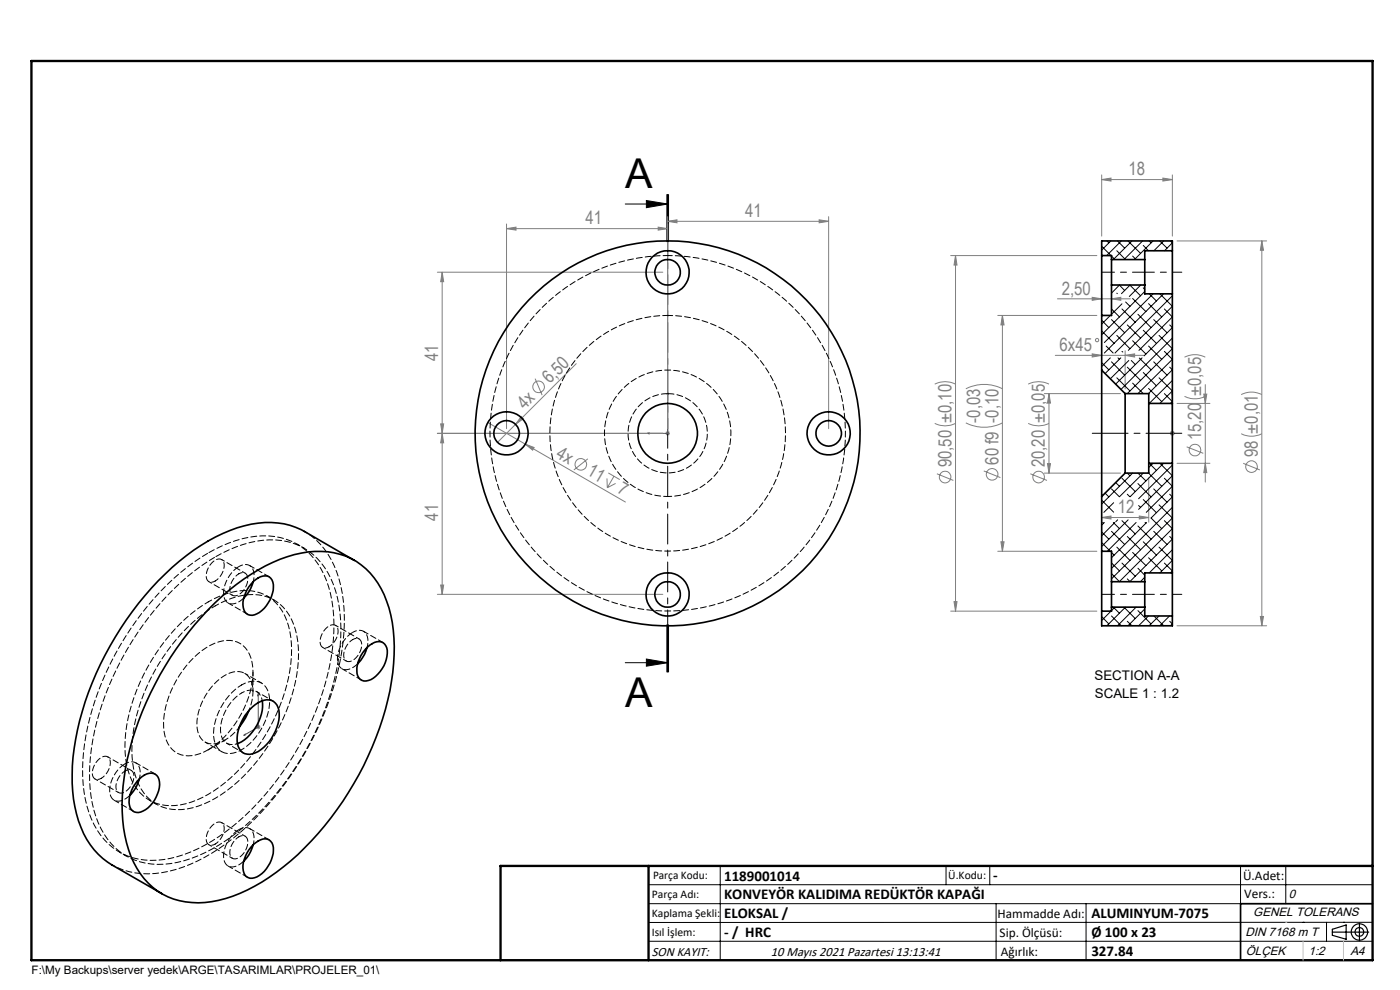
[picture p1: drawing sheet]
<svg xmlns="http://www.w3.org/2000/svg" width="297mm" height="210mm" viewBox="0 0 297 210" stroke-linecap="round" stroke-linejoin="round" font-family="sans-serif">
<g fill="none" stroke="#808080" stroke-width=".21">
<path d="M233.7 38.1l2-.3v.6zM233.7 37.1v13M233.7 38.1h15M246.7 37.8l2 .3-2 .3zM248.7 37.1v13M92.8 57.7h47.8M93.8 57.7l.3 2.1h-.6zM93.8 57.7v68.4M107.5 48.5l2-.3v.6zM107.5 47.5v43.4M107.5 48.5h34.1M139.6 48.2l2 .3-2 .3z"/>
<path d="M141.6 46.9l2-.3v.7zM141.6 46v44.9M141.6 46.9h34.2M173.8 46.6l2 .3-2 .4zM175.8 46v44.9M201.7 54.2h31M202.7 54.2v75.4M202.7 54.2l.3 2h-.6zM249.7 51.1h19M267.7 51.1l.3 2h-.6zM267.7 51.1v81.6M122.2 77.1l-16.6 16.7"/>
<path d="M211.7 66.9h21M212.7 66.9v50M212.7 66.9l.3 2h-.7zM223.9 75.4h18.8M224.3 63.4h15.5M231.7 75.1l2 .3-2 .3zM231.7 63.1l2 .3-2 .3zM233.7 62.4v3.5M235.8 63.4l2-.3v.6zM238.7 75.4l2-.3v.6zM238.7 74.4v8.1M251.3 75.8a4.9 4.9 0 0 1 4.4 0"/>
<path d="M92.8 91.9h47.8M93.5 89.9h.6l-.3 2zM93.8 91.9l.3 2h-.6zM103.5 89.6l29.2 16.9M110.6 88.4l.4 .4-1.6 1.2zM111.4 94.2l1.9 .7-.3 .6zM113.5 80.3l1.5 3.5M124.7 97.3l-3 2.4M141.1 91.9h1M141.3 91.6l.7 .7M141.6 91.4v1M142 91.6l-.7 .7"/>
<path d="M198.3 89.8a4.9 4.9 0 0 0 4.4 0M198.3 81.5a4.9 4.9 0 0 1 4.4 0M204.9 89.7a8.6 8.6 0 0 0 7.8 0M204.9 82.5a8.6 8.6 0 0 1 7.8 0M208.7 99.9l3.5 1.4M218.1 89.8a4.9 4.9 0 0 0 4.4 0M218.1 81.5a4.9 4.9 0 0 1 4.4 0M221.5 83.5h16.2M222.2 98.3h.6l-.3 2.1zM222.5 83.5l.3 2h-.6zM222.5 83.5v16.9M248.2 91.9h1"/>
<path d="M248.4 91.6l.7 .7M248.7 91.4v1M249.1 91.6l-.7 .7M249.7 85.6h7M249.7 98.3h7M251.3 84.1a5.2 5.2 0 0 0 4.4 0M251.7 94.8l3.6 1.4M255.4 83.6h.6l-.3 2zM255.7 98.3l.3 2h-.6zM255.7 81.6v20.7M263.3 92a4.8 4.8 0 0 0 4.4 0M263.3 83.7a4.8 4.8 0 0 1 4.4 0"/>
<path d="M263.7 98.3l3.6 1.4M128.8 101.5v2M129 100.3l2.5 1.4M130.2 101l-1.4 2.5M130.6 102.5l-1.8 1M198.8 100.5l3.4 1.4M211.7 116.9h21M212.3 114.9h.7l-.3 2zM218.6 100.5l3.5 1.4M221.5 100.4h16.2M233.7 109.8l2-.3v.6zM233.7 109.8h10"/>
<path d="M241.7 109.5l2 .3-2 .3zM243.7 101.3v9.5M92.8 126.1h47.8M93.5 124.1h.6l-.3 2zM201.7 129.6h31M202.4 127.6h.6l-.3 2zM249.7 132.7h19M267.4 130.8h.6l-.3 1.9zM54.3 154.2h1M54.4 153.9l.7 .7M54.8 153.7v1M55.1 153.9l-.7 .7"/>
<circle cx="232.7" cy="72.1" r=".34"/>
<circle cx="114.3" cy="82.1" r="1.23"/>
<circle cx="123.2" cy="98.5" r="1.24"/>
<circle cx="253.5" cy="95.5" r="1.22"/>
<circle cx="265.5" cy="99" r="1.24"/>
<circle cx="200.5" cy="101.2" r="1.23"/>
<circle cx="210.5" cy="100.6" r="1.24"/>
<circle cx="220.3" cy="101.2" r="1.23"/>
</g>
<g fill="none" stroke="#000" stroke-width=".21">
<path d="M132.6 43.3h9M137.1 42.5l4.5 .8-4.5 .8zM141.5 41.3v10M141.6 41.3v10M141.8 41.3v10M137.1 139.8l4.5 .8-4.5 .7zM141.5 132.5v10M141.6 132.5v10M141.8 132.5v10zM132.6 140.6h9M137.6 187.7h153.6M137.6 191.7h153.6"/>
<path d="M137.6 199.7h153.6M152.8 183.7v20M200.7 183.7v4M210 183.7v4M211.3 191.7v12M230.4 191.7v12M263.2 183.7v20M272.8 183.7v8M276.4 195.6h.1M281.4 195.6v4.1M285 195.6h.1M291.2 195.6l-153.6 .1"/>
</g>
<g fill="none" stroke="#000" stroke-width=".25">
<path d="M282.6 197.7h7.8M282.6 197.1l3-.9v3l-3-.8zM288.4 195.8v3.8M106.2 203.7h185"/>
<circle cx="288.4" cy="197.7" r="1.74"/>
<circle cx="288.4" cy="197.7" r=".93"/>
</g>
<path d="M137.3 91.9l.4-.1v.2zM141.6 83.2v8.7h-4.3M141.6 83.2l.1 .5h-.2zM248.7 91.9h.1M248.7 83.2v8.7M248.7 91.8v.2zM248.7 83.2v.5v-.5M51.7 156l.3-.3v.2zM54.8 147.1v7.1l-3.1 1.8M54.8 147.1l.1 .4-.2 .1z" fill="none" stroke="#00f" stroke-width=".21"/>
<path d="M242.9 57.7h7.8M242.9 126.1h7.8" fill="none" stroke="#000" stroke-width=".21" stroke-dasharray="15.2 1.3 1.3 1.3" stroke-dashoffset="13.2"/>
<path d="M233.8 57.7h9.1M242.9 126.1h-9.1" fill="none" stroke="#000" stroke-width=".21" stroke-dasharray="15.2 1.3 1.3 1.3" stroke-dashoffset="12.6"/>
<path d="M250.7 91.9h-19" fill="none" stroke="#000" stroke-width=".21" stroke-dasharray="15.2 1.3 1.3 1.3" stroke-dashoffset="7.6"/>
<path d="M141.6 41.3v101.2" fill="none" stroke="#000" stroke-width=".21" stroke-dasharray="6.3 1.3 1.3 1.3" stroke-dashoffset="3.3"/>
<path d="M291.2 191.7h-28v12" fill="none" stroke="#000" stroke-width=".35"/>
<path d="M6.7 12.9h284.5v190.8h-284.5zM137.6 183.7v20M291.2 183.7h-185v20" fill="none" stroke="#000" stroke-width=".5"/>
<path d="M276.4 199.7v4M285 199.7v4" fill="none" stroke="#c0c0c0" stroke-width=".21"/>
<path d="M272.8 195.6h.1" fill="none" stroke="#c0c0c0" stroke-width=".25"/>
<path d="M137.1 42.5l4.5 .8-4.5 .8zM137.1 139.8l4.5 .8-4.5 .7z" fill="#000"/>
<g fill="#00f">
<path d="M137.3 91.9l.4 .1v-.2zM141.6 83.2l-.1 .5h.2z"/>
<path d="M51.7 156l.3-.1v-.2zM54.8 147.1l-.1 .5 .2-.1zM248.7 91.8v.2zM248.7 83.2v.5zM248.7 91.8v.2zM248.7 83.2v.5z"/>
</g>
<g fill="#808080">
<path d="M110.6 88.4l.4 .4-1.6 1.2z"/>
<path d="M111.4 94.2l1.9 .7-.3 .6z"/>
<path d="M246.7 37.8l2 .3-2 .3zM233.7 38.1l2-.3v.6zM241.7 109.5l2 .3-2 .3zM233.7 109.8l2-.3v.6zM238.7 75.4l2-.3v.6zM231.7 75.1l2 .3-2 .3z"/>
<path d="M107.5 48.5l2-.3v.6zM139.6 48.2l2 .3-2 .3z"/>
<path d="M235.8 63.4l2-.3v.6zM231.7 63.1l2 .3-2 .3z"/>
<path d="M141.6 46.9l2-.3v.7zM173.8 46.6l2 .3-2 .4z"/>
<path d="M202.4 127.6h.6l-.3 2zM202.7 54.2l.3 2h-.6z"/>
<path d="M212.7 66.9l.3 2h-.7zM212.3 114.9h.7l-.3 2z"/>
<path d="M93.8 57.7l.3 2.1h-.6zM93.5 89.9h.6l-.3 2zM93.8 91.9l.3 2h-.6zM93.5 124.1h.6l-.3 2zM222.5 83.5l.3 2h-.6zM222.2 98.3h.6l-.3 2.1zM255.4 83.6h.6l-.3 2zM255.7 98.3l.3 2h-.6zM267.7 51.1l.3 2h-.6zM267.4 130.8h.6l-.3 1.9z"/>
</g>
<g fill="none" stroke="#000" stroke-width=".35">
<path d="M233.7 54.2v12.7M233.7 54.2h2.1v.9M235.8 55.1v5.4M235.8 55.1h7.1M242.9 55.1v5.4M248.7 53.2v9.1M248.7 53.2v-2.1h-15v3.1M248.7 53.2h-5.8v1.9M233.7 78.5v26.8M233.7 66.9v11.6M233.7 78.5l5 5M235.8 60.5v6.4h-2.1"/>
<path d="M235.8 60.5h7.1M242.9 60.5v1.8h5.8M248.7 62.3v23.3M238.7 83.5v16.9M238.7 83.5h5v2.1M243.7 85.6v12.7M243.7 98.3v2.1h-5M243.7 98.3h5M243.7 85.6h5M248.7 85.6v12.7M248.7 98.3v23.2M75.2 118.9l-10.6-6.2a17.3 17.3 0 0 0-14.3-.7 43.9 43.9 0 0 0-18.2 12.7 65.1 65.1 0 0 0-16.8 37.8 28 28 0 0 0 3.1 15.6 15.4 15.4 0 0 0 5.3 5.4l10.7 6.1"/>
<path d="M233.7 116.9v12.7M233.7 116.9h2.1v6.5M233.7 105.3v11.6M238.7 100.4l-5 4.9M45.6 127.9a41.1 41.1 0 0 1 16.8-10.3 15.8 15.8 0 0 1 15.2 3 20.2 20.2 0 0 1 5.8 13.1 51.6 51.6 0 0 1-5.3 26.7 63.4 63.4 0 0 1-21 25.7 28.1 28.1 0 0 1-15 5.4 14.6 14.6 0 0 1-14.3-9.9 34.5 34.5 0 0 1-1.2-18.7 68.1 68.1 0 0 1 19-35zM53.7 123.4l-.9 2.1-1.1 1.4M53.7 123.4a3.1 3.1 0 0 1 3.4-1 3.5 3.5 0 0 1 .5 4.2 6 6 0 0 1-4.1 3.9 1.88 1.88 0 0 1-2-2.2 7.3 7.3 0 0 1 2.2-4.9zM77.9 137.4l-.6 1.4-1.4 2M77.9 137.3l.5-.4a2.35 2.35 0 0 1 3.2-.3 4.6 4.6 0 0 1-.5 5.2 4.6 4.6 0 0 1-3.9 2.7 1.96 1.96 0 0 1-1.5-2.2 7.2 7.2 0 0 1 2.2-5zM233.7 129.6v3.1h15v-2M235.8 123.4v5.4M235.8 123.4h7.1"/>
<path d="M235.8 128.8v.8h-2.1M235.8 128.8h7.1M242.9 123.4v5.4M242.9 128.8v1.9h5.8M248.7 121.5v9.2M248.7 121.5h-5.8v1.9M52.8 150.7l-.7 1.6-1.4 2M53 150.5a4.8 4.8 0 0 1 4.6-1.9 3.5 3.5 0 0 1 1.6 4.1 9.7 9.7 0 0 1-5 7 2.57 2.57 0 0 1-2.8-.1 2.57 2.57 0 0 1-1.1-2.4 9.7 9.7 0 0 1 2.7-6.7zM55.6 148.7a9.3 9.3 0 0 1-5.2 9.1M29.6 165.2l-1 2.1-1 1.4M29.6 165.2a2.95 2.95 0 0 1 3.3-1 3.4 3.4 0 0 1 .5 4.2 6 6 0 0 1-4 4 1.91 1.91 0 0 1-2-2.2 7.2 7.2 0 0 1 2.2-5zM53.7 179.2l-.3 .8a6.7 6.7 0 0 1-1.7 2.7"/>
<path d="M53.7 179.2l.6-.5a2.32 2.32 0 0 1 3.1-.2 4.6 4.6 0 0 1-.5 5.2 4.6 4.6 0 0 1-3.9 2.6 1.96 1.96 0 0 1-1.5-2.2 7.2 7.2 0 0 1 2.2-4.9z"/>
<circle cx="141.6" cy="57.8" r="4.6"/>
<circle cx="141.6" cy="57.8" r="2.71"/>
<circle cx="107.5" cy="91.9" r="4.6"/>
<circle cx="107.5" cy="91.9" r="2.71"/>
<circle cx="141.6" cy="91.9" r="6.3"/>
<circle cx="141.6" cy="91.9" r="40.8"/>
<circle cx="175.8" cy="91.9" r="4.6"/>
<circle cx="175.8" cy="91.9" r="2.71"/>
<circle cx="141.6" cy="126.1" r="4.6"/>
<circle cx="141.6" cy="126.1" r="2.71"/>
</g>
<path d="M141.6 83.5a8.4 8.4 0 0 0-7.4 12.3 8.4 8.4 0 0 0 14.4 .9 8.4 8.4 0 0 0-6-13.2h-1M50.7 120.2a6.6 6.6 0 0 0-3.1 6.8 2 2 0 0 0 3.3 .5l.8-.7M74.8 134.1a6.6 6.6 0 0 0-3 6.9 2 2 0 0 0 3.3 .5l.8-.7M26.5 162a6.6 6.6 0 0 0-3 6.8 2 2 0 0 0 3.3 .6l.8-.7M50.7 176a6.6 6.6 0 0 0-3.1 6.8 2 2 0 0 0 3.3 .5l.8-.7" fill="none" stroke="#000" stroke-width=".21" stroke-dasharray="1.3 .6" stroke-dashoffset="-.1"/>
<path d="M141.6 66.9a25 25 0 0 0-21.9 37 25 25 0 0 0 43 1.5 25 25 0 0 0-19.3-38.4l-1.8-.1M48.4 127.9l4.1 2.4M57.1 122.3l-4.1-2.3M81.2 136.3l-4.1-2.4M72.5 141.8l4.2 2.4M24.2 169.7l4.1 2.4M32.9 164.2l-4.1-2.4M57.1 178.1l-4.1-2.3M48.4 183.7l4.1 2.4" fill="none" stroke="#000" stroke-width=".21" stroke-dasharray="1.3 .6" stroke-dashoffset=".2"/>
<path d="M141.6 54.2a37.7 37.7 0 0 0-33 56 37.7 37.7 0 0 0 65 1.8 37.7 37.7 0 0 0-29.9-57.7l-2.1-.1" fill="none" stroke="#000" stroke-width=".21" stroke-dasharray="1.3 .6" stroke-dashoffset=".3"/>
<path d="M141.6 105.3a13.4 13.4 0 0 0 11.9-19.7 13.4 13.4 0 0 0-23-1.1 13.4 13.4 0 0 0 9.9 20.8h1.2M53.7 123.4a2.71 2.71 0 0 0-1.1-3.6 2.54 2.54 0 0 0-1.9 .4M77.9 137.3a2.71 2.71 0 0 0-1.1-3.5 2.54 2.54 0 0 0-2 .3M51.3 145.3a13 13 0 0 0-6 10.9 3.4 3.4 0 0 0 4.9 3.3 12.5 12.5 0 0 0 6.9-11.7 3.4 3.4 0 0 0-5.1-2.9l-.7 .4M29.6 165.2a2.71 2.71 0 0 0-1.1-3.5 2.54 2.54 0 0 0-2 .3M53.7 179.2a2.71 2.71 0 0 0-1.1-3.6 2.54 2.54 0 0 0-1.9 .4" fill="none" stroke="#000" stroke-width=".21" stroke-dasharray="1.3 .6" stroke-dashoffset=".4"/>
<path d="M44.3 123.4l5 2.9M52 121.6l-5-2.9M68.5 137.3l5 2.9M76.2 135.5l-5-2.9M55.6 148.6a2.51 2.51 0 0 0-3.7-1.9l-.6 .3M20.1 165.2l5 2.9M27.9 163.4l-5.1-2.9M44.3 179.2l5 2.9M52 177.4l-5-2.9M23.8 183.4a16.7 16.7 0 0 0 13.5 1 42.6 42.6 0 0 0 18.2-12.2 66.8 66.8 0 0 0 17.2-35.7 30.7 30.7 0 0 0-2.4-17.8 15 15 0 0 0-5.7-6" fill="none" stroke="#000" stroke-width=".21" stroke-dasharray="1.3 .6" stroke-dashoffset=".6"/>
<path d="M44.2 117.3a56.7 56.7 0 0 0-21.6 25.2 47.2 47.2 0 0 0-4.8 25.5 17.2 17.2 0 0 0 7.1 12.5 15.4 15.4 0 0 0 12.7 1.2 39.4 39.4 0 0 0 17.4-11.7 60.9 60.9 0 0 0 15.7-34.2 25.6 25.6 0 0 0-3.3-16.3 13.6 13.6 0 0 0-14.5-5.5 27.1 27.1 0 0 0-8.7 3.3M45.7 118.1a56.7 56.7 0 0 0-21.7 25.3 47.2 47.2 0 0 0-4.7 25.4 17.2 17.2 0 0 0 7.1 12.6 15.4 15.4 0 0 0 12.7 1.2 39.4 39.4 0 0 0 17.4-11.7 60.9 60.9 0 0 0 15.7-34.3 25.6 25.6 0 0 0-3.3-16.2 13.6 13.6 0 0 0-14.5-5.6 27.1 27.1 0 0 0-8.7 3.3" fill="none" stroke="#000" stroke-width=".21" stroke-dasharray="1.3 .6" stroke-dashoffset="-.2"/>
<g fill="none" stroke="#000" stroke-width=".21" stroke-dasharray="1.3 .6" stroke-dashoffset=".5">
<path d="M44.2 127.7a39.1 39.1 0 0 0-16.2 21.6 24.7 24.7 0 0 0-.5 15.2 9.3 9.3 0 0 0 11.9 6 27.8 27.8 0 0 0 14-10.3 38.7 38.7 0 0 0 8.5-22.3 13.5 13.5 0 0 0-4-10.6 10.1 10.1 0 0 0-10.1-1.3l-3.6 1.7M45.7 128.5a39.1 39.1 0 0 0-16.3 21.7 24.7 24.7 0 0 0-.4 15.2 9.3 9.3 0 0 0 11.9 5.9 27.8 27.8 0 0 0 13.9-10.2 38.7 38.7 0 0 0 8.5-22.4 13.5 13.5 0 0 0-3.9-10.6 10.1 10.1 0 0 0-10.1-1.2l-3.6 1.6M45.7 123.2a1.21 1.21 0 0 1-1.5 .1 1.21 1.21 0 0 1-.4-1.4 3.8 3.8 0 0 1 2.6-3.3 1.22 1.22 0 0 1 1.2 1.6l-.3 1-.5 1-1.1 1M50.7 121.7a3.7 3.7 0 0 0-1.7 4.3 1.36 1.36 0 0 0 2.1-.1 3.6 3.6 0 0 0 1.2-4 1.15 1.15 0 0 0-1.6-.2M69.8 137.2a1.21 1.21 0 0 1-1.5 .1 1.21 1.21 0 0 1-.4-1.4 3.8 3.8 0 0 1 2.7-3.4 1.22 1.22 0 0 1 1.1 1.6l-.2 1-.6 1-1.1 1.1M74.8 135.7a3.7 3.7 0 0 0-1.6 4.2 1.36 1.36 0 0 0 2-.1 3.6 3.6 0 0 0 1.3-4 1.15 1.15 0 0 0-1.7-.1M43.5 157.4l3.5 2.1M44.2 159l3.5-2M48.1 157.7l3.5 2M50.8 154.3l-1.7 1.7-1.4 1M53.7 146.7v-4.1M55.5 144.9l-3.6-2.1"/>
<path d="M58 148.7l-3.6-2M21.5 165.1a1.21 1.21 0 0 1-1.5 .1 1.21 1.21 0 0 1-.4-1.5 3.8 3.8 0 0 1 2.7-3.3 1.22 1.22 0 0 1 1.1 1.6l-.2 1-.6 1-1.1 1.1M26.5 163.6a3.7 3.7 0 0 0-1.7 4.2 1.36 1.36 0 0 0 2.1-.1 3.6 3.6 0 0 0 1.3-4 1.15 1.15 0 0 0-1.7-.1M45.7 179a1.21 1.21 0 0 1-1.5 .1 1.21 1.21 0 0 1-.4-1.4 3.8 3.8 0 0 1 2.6-3.3 1.22 1.22 0 0 1 1.2 1.6l-.3 1-.5 1-1.1 1M50.7 177.5a3.7 3.7 0 0 0-1.7 4.3 1.36 1.36 0 0 0 2.1-.1 3.6 3.6 0 0 0 1.2-4 1.15 1.15 0 0 0-1.6-.2"/>
</g>
<path d="M47.7 157a3.7 3.7 0 0 1-5.2-.5 8.6 8.6 0 0 1 .6-8 10.9 10.9 0 0 1 6.4-6 3.4 3.4 0 0 1 4.1 3.6l-.1 2.5-.7 2.1M51.3 147a9.6 9.6 0 0 0-4.4 8.7 2.46 2.46 0 0 0 3.5 2" fill="none" stroke="#000" stroke-width=".21" stroke-dasharray="1.3 .6" stroke-dashoffset=".7"/>
<path d="M44.2 159a20.9 20.9 0 0 0 9.5-16.6 6.4 6.4 0 0 0-3.4-6.2 7.4 7.4 0 0 0-6.6 1.2 20.9 20.9 0 0 0-9 16.9 6 6 0 0 0 3.7 5.8 7.2 7.2 0 0 0 5.8-1.1" fill="none" stroke="#000" stroke-width=".21" stroke-dasharray="1.3 .6" stroke-dashoffset=".1"/>
<path d="M64.5 116.3l-1.5-.9M58.2 127.3l-1.5-.9M31.7 169.7l1.5 .9M25.3 180.7l1.5 .9" fill="none" stroke="#000" stroke-width=".21" stroke-dasharray="1.3 .6" stroke-dashoffset=".9"/>
<g fill="none" stroke="#000" stroke-width=".21">
<path d="M233.7 52.2l2 2M234.8 51.1l.4 .4M235.7 51.1l-2 1.9M235.8 54.3l.6 .6M236.9 53.2l1.9 1.9M237.1 51.1l1.5 1.5M237.9 51.1l-3.1 3.1M239.3 51.1l2.7 2.7M240.1 51.1l-3.9 4M240.3 54.3l.7 .8M242.4 51.1l-4 4M242.5 52.1l1.1 1.1"/>
<path d="M243.8 51.1l.4 .4M244.6 51.1l-3.9 4M246 51.1l1.6 1.5M246.9 51.1l-2.1 2.1M248.3 51.1l.4 .4-1.6 1.7M233.7 76.9l1.5 1.5M233.7 70.2l2.7 2.6M233.7 67.9l1.5 1.6M234.7 73.4l1.4 1.5M235.5 66.9l-1.8 1.8M235.5 75.9l-1.8 1.8M235.8 76.8l2.8 2.8"/>
<path d="M235.8 67.8l2.8 2.8M235.8 65.5l1.7 1.7M236.9 71.1l2.8 2.9M236.9 62.2l.1 .1M237.2 75.9l.3 .3M237.5 60.5l1.1 1.1M237.5 60.5l-1.7 1.7M237.8 75.9l-3.4 3.4M238 64.4l-2.2 2.3M238 65.5l2.8 2.9M238 74.5l.2 .2M238.8 64.1l.9 .9"/>
<path d="M239.1 77.9l2.9 2.8M239.1 68.9l2.9 2.8M239.5 76.5l-4 3.9M239.7 60.5l2.3 2.3M239.7 60.5l-1.8 1.8M240 76.5l.8 .8M240.3 72.3l2.8 2.8M240.3 63.3l2.8 2.8M241.4 66.7l2.8 2.8M241.7 75.9l2.5 2.5M242 60.5l-2.4 2.4M242.3 75.9l-5.6 5.6"/>
<path d="M242.5 79l2.8 2.8M242.5 70.1l2.8 2.7M242.5 61.1l.4 .3M242.9 61.8l-9.2 9.2M243.7 73.4l2.8 2.8M243.7 64.4l2.8 2.8M243.8 62.3l1.5 1.5M244.6 62.3l-10.3 10.4M244.8 76.8l2.8 2.8M244.8 67.8l2.8 2.8M245.9 71.1l2.8 2.9-9.6 9.5M246.1 62.3l2.6 2.7-9.3 9.3"/>
<path d="M246.8 62.3l-12.5 12.6M247 74.5l1.7 1.7-7.3 7.3M247 65.5l1.7 1.7-7.1 7.1M248.1 77.9l.6 .5-5.1 5.1M248.1 68.9l.6 .6-6 6M248.7 62.8l-12.2 12.1M248.7 71.7l-10.9 10.9M236.9 80.1l2.8 2.8M240.3 81.3l2.2 2.2M243.7 82.4l2.8 2.8M243.8 98.3l1.5 1.5M244.6 98.3l-.9 .9"/>
<path d="M245.9 80.1l2.8 2.8-2.6 2.7M246.1 98.3l2.6 2.6-7.2 7.1M246.8 98.3l-7.1 7.1M247 83.5l1.7 1.7-.4 .4M248.7 80.7l-4.9 4.9M248.7 98.7l-7.2 7.1M233.7 115.1l1.8 1.8M233.7 112.8l1.5 1.6M233.7 106.1l2.6 2.5M233.9 110.8l.2 .2M234.3 110.8l-.6 .6M234.4 104.6l.8 .8"/>
<path d="M235.8 119.4l1.7 1.7M235.8 117.2l.6 .5M235.8 112.7l2.8 2.8M235.8 103.7l1.7 1.7M236.2 110.8l1.3 1.3M236.3 106.6l-2.1 2.1M236.5 110.8l-2.8 2.9M236.7 102.4l.8 .7M236.9 116.1l2.8 2.8M237.1 110.3l-.4 .4M238 119.4l2.8 2.8M238 110.4l2.8 2.9"/>
<path d="M238 101.5l2.8 2.8M239.1 113.8l2.9 2.8M239.1 104.8l.6 .6M239.1 100.4l.6 .5M239.3 110.3l-5.6 5.6M240.3 100.4l-6.6 6.5M240.3 117.2l2.8 2.8M241 110.8l-6.1 6.1M241.4 111.6l2.8 2.8M241.4 102.6l2.8 2.8M241.4 100.4l1.7 1.6M241.5 107.2l.5 .4"/>
<path d="M242.5 114.9l2.8 2.8M242.5 106l2.8 2.8M242.5 100.4l-5 5M242.9 110.8l.2 .2M243.2 110.8l-7.4 7.5M243.7 118.3l2.8 2.8M243.7 100.4l2.8 2.7M244.8 112.7l2.8 2.8M244.8 103.7l2.8 2.8M245.9 107.1l2.8 2.8-12.9 12.9M245.9 116.1l2.8 2.8-2.6 2.6M247 101.5l1.7 1.6-5.5 5.6"/>
<path d="M247 110.4l1.7 1.7-11.2 11.3M247 119.4l1.7 1.7-.4 .4M248.1 113.8l.6 .6-9 9M248.1 104.8l.6 .6-4.5 4.5 2.3 2.2M248.7 107.6l-12.9 13M248.7 116.6l-4.9 4.9M233.7 130.8l1.5 1.6M235.7 129.6l-2 2M235.8 121.7l1.7 1.7M235.8 130.7l2.1 2M236.2 128.8l1.3 1.3M236.5 128.8l-.7 .7"/>
<path d="M238.4 128.8l2.4 2.4M238.8 128.8l-4 3.9M239.1 122.8l.6 .6M239.1 131.8l1 .9M241 128.8l-3.9 3.9M241.4 120.5l1.5 1.5M241.4 129.5l2.8 2.9M242.9 122.4l-1 1M242.9 129.2l-3.6 3.5M243.6 130.7l-2.1 2M244.8 130.7l2.1 2M245.9 130.7l-2.1 2"/>
<path d="M248.1 130.7l-2.1 2M248.1 131.8l.6 .6-.4 .3"/>
</g>
<g font-size="8.7">
<text x="132.6" y="39.8">A</text>
<text x="132.6" y="150">A</text>
</g>
<g font-size="3.9" fill="#808080">
<text x="239.4" y="37.2">18</text>
<text x="124.2" y="47.6">41</text>
<text x="158.1" y="46.1">41</text>
<text x="225.2" y="62.5">2,50</text>
<text x="92.9" y="76.5" transform="rotate(-90 92.9 76.5)">41</text>
<text x="224.8" y="74.5">6x45</text>
<text x="116.7" y="81.5" transform="rotate(-45 116.7 81.5)">6,50</text>
<text x="111.3" y="86.9" transform="rotate(-45 111.3 86.9)">4x</text>
<text x="207.9" y="89.7" transform="rotate(-90 207.9 89.7)">-0,03</text>
<text x="254.8" y="84.1" transform="rotate(-90 254.8 84.1)">±0,05</text>
<text x="254.8" y="93.4" transform="rotate(-90 254.8 93.4)">15,20</text>
<text x="117.8" y="96.9" transform="rotate(30 117.8 96.9)">4x</text>
<text x="124.3" y="100.6" transform="rotate(30 124.3 100.6)">11</text>
<text x="201.8" y="99.1" transform="rotate(-90 201.8 99.1)">90,50 ±0,10</text>
<text x="211.8" y="98.6" transform="rotate(-90 211.8 98.6)">60 f9 -0,10</text>
<text x="221.7" y="99.1" transform="rotate(-90 221.7 99.1)">20,20 ±0,05</text>
<text x="266.8" y="96.9" transform="rotate(-90 266.8 96.9)">98 ±0,01</text>
<text x="130.8" y="104.4" transform="rotate(30 130.8 104.4)">7</text>
<text x="92.9" y="110.4" transform="rotate(-90 92.9 110.4)">41</text>
<text x="237.2" y="108.9">12</text>
</g>
<g font-size="3.2">
<text x="153.6" y="186.8">1189001014</text>
<text x="153.6" y="190.8">KONVEYÖR KALIDIMA REDÜKTÖR KAPAĞI</text>
<text x="210.7" y="186.6">-</text>
<text x="153.6" y="194.8">ELOKSAL /</text>
<text x="231.5" y="194.8">ALUMINYUM-7075</text>
<text x="153.6" y="198.8">- / HRC</text>
<text x="231.5" y="198.7">Ø 100 x 23</text>
<text x="231.5" y="202.8">327.84</text>
</g>
<g font-size="2.8">
<text x="232.2" y="144.2">SECTION A-A</text>
<text x="232.3" y="148">SCALE 1 : 1.2</text>
<text x="263.7" y="186.7">Ü.Adet:</text>
<text x="263.9" y="190.5">Vers.:</text>
<text x="211.6" y="194.8">Hammadde Adı:</text>
<text x="138.3" y="202.8">SON KAYIT:</text>
<text x="163.5" y="202.8">10 Mayıs 2021 Pazartesi 13:13:41</text>
<text x="212.1" y="198.7">Sip. Ölçüsü:</text>
<text x="212.3" y="202.7">Ağırlık:</text>
</g>
<g font-size="2.6">
<text x="273.4" y="190.4">0</text>
<text x="265.9" y="194.4">GENEL TOLERANS</text>
<text x="264.2" y="198.5">DIN 7168 m T</text>
<text x="264.3" y="202.6">ÖLÇEK</text>
<text x="277.6" y="202.6">1:2</text>
<text x="286.5" y="202.6">A4</text>
</g>
<g font-size="2.5">
<text x="138.3" y="190.5">Parça Adı:</text>
<text x="138.5" y="186.5">Parça Kodu:</text>
<text x="201.2" y="186.5">Ü.Kodu:</text>
<text x="138.3" y="194.5">Kaplama Şekli:</text>
<text x="138.3" y="198.6">Isıl İşlem:</text>
<text x="6.7" y="206.7">F:\My Backups\server yedek\ARGE\TASARIMLAR\PROJELER_01\</text>
</g>
</svg>
